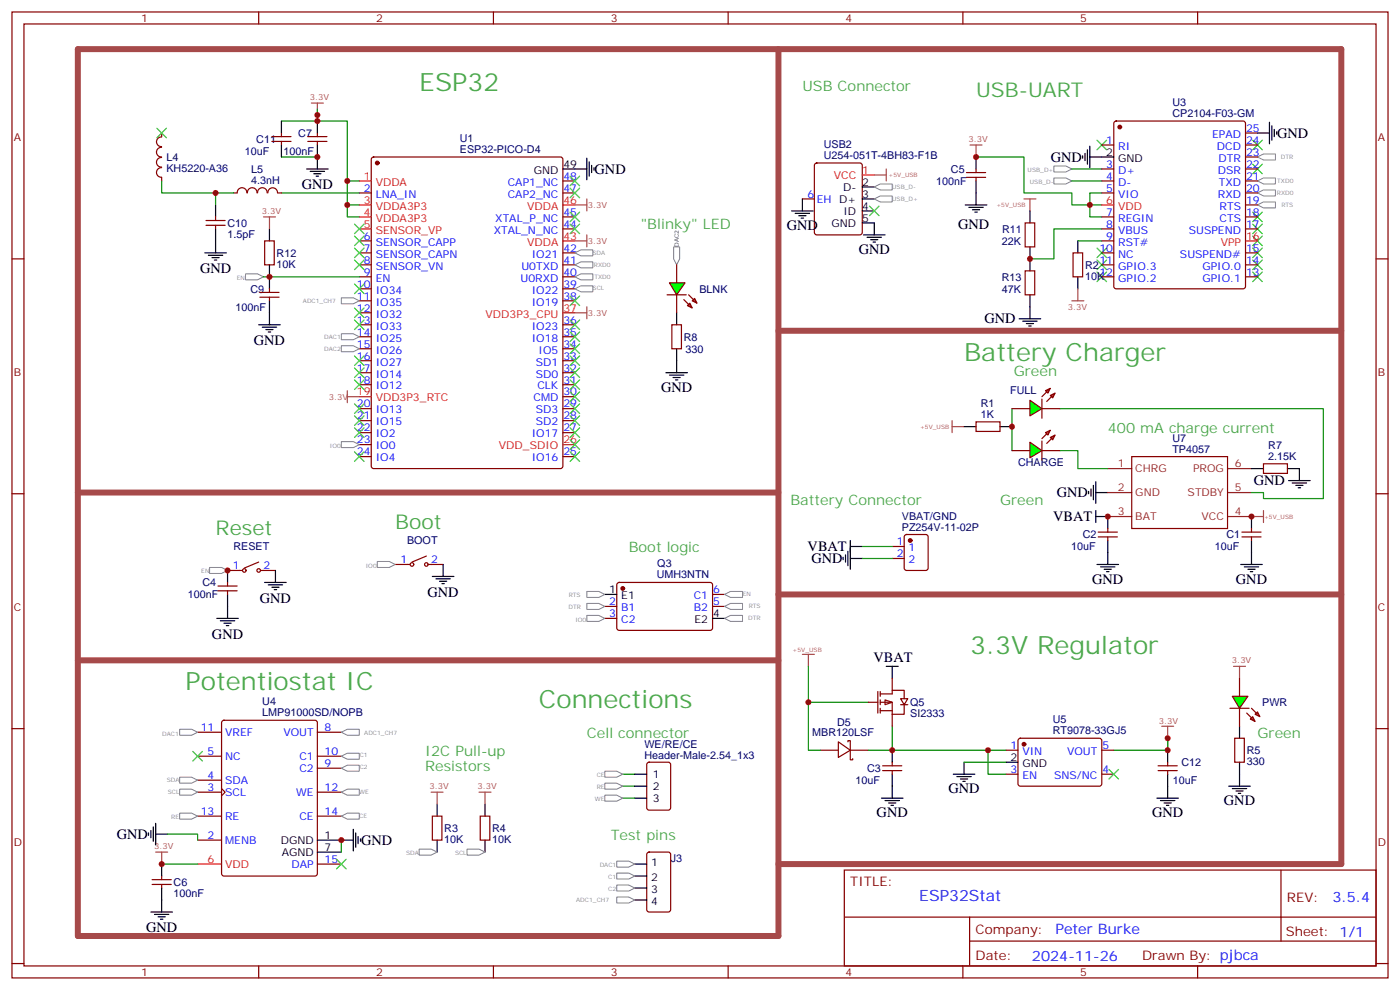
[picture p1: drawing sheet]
<svg xmlns="http://www.w3.org/2000/svg" width="412mm" height="292mm" viewBox="0 0 412 292" stroke-linecap="round" stroke-linejoin="round" font-family="sans-serif">
<g fill="none" stroke="#870000" stroke-width=".35">
<path d="M3.5 3.5h405.4v284.4h-405.4zM7.1 7.1h398.2v277.2h-398.2zM76.2 3.5v3.6M145.3 3.5v3.6M214.5 3.5v3.6M283.6 3.5v3.6M352.8 3.5v3.6M105.8 56.8h3.6M109.6 46.4l.5-.2h55l.7 .4v90.6l-.5 .7h-55.2l-.7-.4v-90.6zM165.8 56.8h3.5M165.8 53.3h3.5M3.5 76.2h3.6"/>
<path d="M105.8 70.9h3.6M105.8 74.4h3.6M105.8 78h3.6M165.8 74.4h3.5M165.8 78h3.5M165.8 67.4h3.5M165.8 63.9h3.5M405.3 76.2h3.6M105.8 81.5h3.6M105.8 85h3.6M105.8 88.5h3.6M105.8 92.1h3.6"/>
<path d="M105.8 95.6h3.6M105.8 99.1h3.6M165.8 81.5h3.5M165.8 85h3.5M165.8 88.5h3.5M165.8 95.6h3.5M165.8 99.1h3.5M105.8 102.7h3.6M105.8 106.2h3.6M105.8 109.7h3.6M105.8 113.2h3.6M165.8 102.7h3.5"/>
<path d="M165.8 106.2h3.5M165.8 109.7h3.5M165.8 113.2h3.5M165.8 116.8h3.5M105.8 120.3h3.6M105.8 123.8h3.6M105.8 127.4h3.6M105.8 130.9h3.6M105.8 134.4h3.6M165.8 120.3h3.5M165.8 123.8h3.5M165.8 127.4h3.5"/>
<path d="M165.8 134.4h3.5M3.5 145.3h3.6M405.3 145.3h3.6M3.5 214.5h3.6M363.7 217.3h2.8v7.1h-2.8zM405.3 214.5h3.6M44.8 258.9h5.6M47.6 257.9v1M248.7 256.1h156.6v28.2h-156.6zM377.3 256.1v20.9M44.8 260.4h5.6M47.6 260.4v1"/>
<path d="M248.7 270h156.5M285.6 277h119.6M285.6 270v14.1M3.5 283.6h3.6M76.2 284.3v3.6M145.3 284.3v3.6M214.5 284.3v3.6M283.6 284.3v3.6M352.8 284.3v3.6M405.3 283.6h3.6"/>
</g>
<circle cx="111.1" cy="48" r=".53" fill="#870000" stroke="#870000" stroke-width=".35"/>
<path d="M105.8 53.3h3.6M105.8 60.3h3.6M105.8 63.9h3.6M105.8 67.4h3.6M165.8 60.3h3.5M165.8 70.9h3.5M165.8 92.1h3.5M105.8 116.8h3.6M165.8 130.9h3.5" fill="none" stroke="#f00" stroke-width=".35"/>
<g fill="none" stroke="#000" stroke-width=".35">
<path d="M165.8 49.7h3.5M365.1 213.8v3.5M259.6 235h6.4M260.7 235.7h4.2M261.8 236.4h2.1M262.5 237.1h.7M262.8 231.4v3.6M340.8 235h6.3M341.8 235.7h4.3M342.9 236.4h2.1M343.6 237.1h.7M344 231.4v3.6"/>
<path d="M361.9 231.4h6.4M363 232.1h4.2M364.1 232.8h2.1M364.8 233.5h.7M365.1 224.4v7M47.6 254.4v3.5M44.4 268.5h6.4M45.5 269.2h4.2M46.6 269.9h2.1M47.3 270.6h.7M47.6 261.4v7.1"/>
</g>
<path d="M363.4 196.1h3.5M365.1 196.1v3.6M342.2 213.8h3.5M344 213.8v3.5M45.9 250.8h3.5M47.6 250.8v3.6" fill="none" stroke="#a64a4a" stroke-width=".35"/>
<path d="M183.4 227.9h3.6M183.4 231.4h3.6M183.4 235h3.6" fill="none" stroke="#008700" stroke-width=".35"/>
<g fill="#fff" stroke="#828282" stroke-width=".29">
<path d="M178.2 234.1h3.5l1.7 .9-1.7 .8h-3.5z"/>
<path d="M178.2 230.5h3.5l1.7 .9-1.7 .9h-3.5z"/>
<path d="M178.2 227h3.5l1.7 .9-1.7 .9h-3.5z"/>
</g>
<path d="M128.8 236.7v3.5M142.9 236.7v3.5M128.8 247.3v3.5M142.9 247.3v3.5" fill="none" stroke="#000" stroke-width=".35"/>
<path d="M127.4 240.2h2.8v7.1h-2.8zM141.5 240.2h2.8v7.1h-2.8z" fill="none" stroke="#870000" stroke-width=".35"/>
<g fill="#fff" stroke="#828282" stroke-width=".29">
<path d="M137.6 249.9h3.5l1.8 .9-1.8 .9h-3.5z"/>
<path d="M123.5 249.9h3.5l1.8 .9-1.8 .9h-3.5z"/>
</g>
<path d="M127 233.2h3.5M128.8 233.2v3.5M141.1 233.2h3.5M142.9 233.2v3.5" fill="none" stroke="#a64a4a" stroke-width=".35"/>
<path d="M61.7 167h3.6l1.7 .9-1.7 .9h-3.6z" fill="#fff" stroke="#828282" stroke-width=".29"/>
<path d="M93.5 39.2v1M90.7 41.6h5.6M90.7 40.2h5.6M93.5 41.6v1.1M284.7 52.2h5.6M284.7 50.8h5.6M287.5 49.7v1.1M287.5 52.2v1.1" fill="none" stroke="#870000" stroke-width=".35"/>
<g fill="none" stroke="#000" stroke-width=".35">
<path d="M93.5 35.6v3.6M90.3 49.7h6.4M91.4 50.4h4.2M92.4 51.2h2.1M93.1 51.9h.7M93.5 42.7v7M169.3 49.7h3.6M172.9 46.6v6.3M173.6 47.6v4.3M174.3 48.7v2.1M175 49.4v.7M287.5 46.2v3.5"/>
<path d="M287.5 53.3v7M284.3 60.3h6.4M285.4 61h4.2M286.5 61.7h2.1M287.2 62.4h.7M250.5 159.1v8.5M248.4 164v.7M249.1 163.3v2.2M249.8 162.3v4.2M250.5 160.9h3.5M250.5 164.4h3.5"/>
</g>
<path d="M91.7 30.3h3.5M93.5 30.3v3.6M285.8 42.7h3.5M287.5 42.7v3.5" fill="none" stroke="#a64a4a" stroke-width=".35"/>
<path d="M82.9 46.2h10.6M105.8 60.3h-3.5v3.6h3.5" fill="none" stroke="#008700" stroke-width=".35"/>
<g fill="#fff" stroke="#828282" stroke-width=".29">
<path d="M100.5 98.2h3.6l1.7 .9-1.7 .9h-3.6z"/>
<path d="M169.3 74.4l1.8-.8h3.5v1.7h-3.5z"/>
<path d="M169.3 85l1.8-.9h3.5v1.8h-3.5z"/>
<path d="M169.3 81.5l1.8-.9h3.5v1.8h-3.5z"/>
<path d="M169.3 78l1.8-.9h3.5v1.7h-3.5z"/>
<path d="M72.3 80.6h3.5l1.8 .9-1.8 .9h-3.5z"/>
</g>
<path d="M77.6 81.5h28.2" fill="none" stroke="#008700" stroke-width=".35"/>
<path d="M79.4 67.4v3.5M79.4 78v7M76.2 95.6h6.3M77.3 96.3h4.2M78.3 97h2.1M79 97.7h.7M79.4 88.5v7.1" fill="none" stroke="#000" stroke-width=".35"/>
<path d="M78 70.9h2.8v7.1h-2.8zM76.6 87.5h5.6M76.6 86.1h5.6M79.4 85v1.1M79.4 87.5v1" fill="none" stroke="#870000" stroke-width=".35"/>
<path d="M77.6 63.9h3.5M79.4 63.9v3.5" fill="none" stroke="#a64a4a" stroke-width=".35"/>
<path d="M100.5 130h3.6l1.7 .9-1.7 .9h-3.6z" fill="#fff" stroke="#828282" stroke-width=".29"/>
<g fill="none" stroke="#3c3" stroke-width=".35">
<path d="M167.9 55.4l2.8 2.8M167.9 51.9l2.8 2.8M170.7 55.4l-2.8 2.8M170.7 51.9l-2.8 2.8M104.4 66l2.8 2.8M104.4 69.5l2.8 2.8M104.4 73l2.8 2.8M104.4 76.6l2.8 2.8M107.2 66l-2.8 2.8M107.2 69.5l-2.8 2.8M107.2 73l-2.8 2.8M107.2 76.6l-2.8 2.8"/>
<path d="M167.9 66l2.8 2.8M167.9 62.4l2.8 2.9M170.7 66l-2.8 2.8M170.7 62.4l-2.8 2.9M104.4 83.6l2.8 2.8M104.4 90.7l2.8 2.8M104.4 94.2l2.8 2.8M107.2 83.6l-2.8 2.8M107.2 90.7l-2.8 2.8M107.2 94.2l-2.8 2.8M167.9 97.7l2.8 2.8M167.9 94.2l2.8 2.8"/>
<path d="M167.9 87.1l2.8 2.9M170.7 97.7l-2.8 2.8M170.7 94.2l-2.8 2.8M170.7 87.1l-2.8 2.9M104.4 104.8l2.8 2.8M104.4 108.3l2.8 2.8M107.2 104.8l-2.8 2.8M107.2 108.3l-2.8 2.8M167.9 118.9l2.8 2.8M167.9 115.4l2.8 2.8M167.9 111.8l2.8 2.9M167.9 101.2l2.8 2.9"/>
<path d="M170.7 118.9l-2.8 2.8M170.7 115.4l-2.8 2.8M170.7 111.8l-2.8 2.9M170.7 101.2l-2.8 2.9M167.9 129.5l2.8 2.8M167.9 125.9l2.8 2.9M167.9 122.4l2.8 2.8M170.7 129.5l-2.8 2.8M170.7 125.9l-2.8 2.9M170.7 122.4l-2.8 2.8"/>
</g>
<path d="M172.9 58.6v3.5M169.3 70.9h3.6M169.3 60.3h3.6M172.9 69.1v3.6M169.3 92.1h3.6M172.9 90.3v3.5M102.3 116.8h3.5M102.3 115v3.5" fill="none" stroke="#a64a4a" stroke-width=".35"/>
<path d="M229.3 14.5v261h-206.4v-261h372.2v239.9h-165.8M22.9 145h206.4M229.3 175h165.8" fill="none" stroke="#a64a4a" stroke-width="1.8"/>
<path d="M93.5 32.1v3.5h-10.6M93.5 35.6h8.8v24.7M102.3 53.3h3.5" fill="none" stroke="#008700" stroke-width=".35"/>
<path d="M190.7 251l.5-.2h5.6l.7 .5 .1 16.5-.5 .6-5.9 .1-.6-.5-.1-16.5z" fill="none" stroke="#870000" stroke-width=".35"/>
<path d="M187 254.4h3.5M187 257.9h3.5M187 261.4h3.5M187 264.9h3.5" fill="none" stroke="#000" stroke-width=".35"/>
<g fill="#fff" stroke="#828282" stroke-width=".29">
<path d="M181.7 260.5h3.5l1.8 .9-1.8 .9h-3.5z"/>
<path d="M181.7 257h3.5l1.8 .9-1.8 .9h-3.5z"/>
<path d="M181.7 253.5h3.5l1.8 .9-1.8 .8h-3.5z"/>
</g>
<path d="M82.9 56.8h22.9" fill="none" stroke="#008700" stroke-width=".35"/>
<g fill="none" stroke="#000" stroke-width=".35">
<path d="M60.3 74.4h6.4M61.4 75.1h4.2M62.4 75.8h2.2M63.1 76.6h.8M63.5 70.9v3.5M67 167.9v3.6M67 175v7M78 171.5h6.3M79 172.2h4.3M80.1 172.9h2.1M80.8 173.6h.7M81.1 167.9v3.6"/>
<path d="M127.4 169.7h6.3M128.4 170.4h4.2M129.5 171.1h2.1M130.2 171.8h.7M130.5 166.2v3.5M178.2 175h3.5M63.9 182h6.3M64.9 182.7h4.2M66 183.4h2.1M66.7 184.2h.7M209.9 182h3.5"/>
</g>
<path d="M104.4 111.8l2.8 2.9M104.4 118.9l2.8 2.8M107.2 111.8l-2.8 2.9M107.2 118.9l-2.8 2.8M167.9 104.8l2.8 2.8M167.9 108.3l2.8 2.8M170.7 104.8l-2.8 2.8M170.7 108.3l-2.8 2.8M104.4 125.9l2.8 2.9M104.4 122.4l2.8 2.8M107.2 125.9l-2.8 2.9M107.2 122.4l-2.8 2.8" fill="none" stroke="#3c3" stroke-width=".35"/>
<g fill="none" stroke="#870000" stroke-width=".35">
<path d="M64.2 173.9h5.6M64.2 172.5h5.6M67 167.9h4.3M67 171.5v1M67 173.9v1.1M76.2 165.5l-4.2 1.7M76.9 167.9h4.2M116.4 166.2h4.2M125.6 163.7l-4.2 1.8M126.3 166.2h4.2M178.2 178.5h3.5M181.9 171.7l.5-.2h27.1l.4 .7-.1 12.9-.6 .5-27.1-.1-.4-.6v-12.7z"/>
<path d="M209.9 178.5h3.5M209.9 175h3.5M178.2 182h3.5"/>
<circle cx="72" cy="167.9" r=".53"/>
<circle cx="76.2" cy="167.9" r=".53"/>
<circle cx="121.4" cy="166.2" r=".53"/>
<circle cx="125.6" cy="166.2" r=".53"/>
</g>
<circle cx="183.4" cy="173.2" r=".53" fill="#870000" stroke="#870000" stroke-width=".35"/>
<g fill="#fff" stroke="#828282" stroke-width=".29">
<path d="M172.9 177.6h3.5l1.8 .9-1.8 .9h-3.5z"/>
<path d="M213.4 178.5l1.8-.9h3.5v1.8h-3.5z"/>
<path d="M172.9 174.1h3.5l1.8 .9-1.8 .9h-3.5z"/>
<path d="M213.4 182l1.8-.8h3.5v1.7h-3.5z"/>
<path d="M172.9 181.2h3.5l1.8 .8-1.8 .9h-3.5z"/>
<path d="M213.4 175l1.8-.9h3.5v1.8h-3.5z"/>
<path d="M111.1 165.3h3.6l1.7 .9-1.7 .8h-3.6z"/>
</g>
<path d="M328.1 220.8h15.9v-3.5v3.5" fill="none" stroke="#008700" stroke-width=".35"/>
<path d="M246.9 218.4l3.6 2.4-3.6 2.2zM249.8 218.4v-.4h.7v5.7h.7v-.4M241.7 220.8h5.2M250.5 220.8h5.3M260 225.4h5.6M260 226.8h5.6M262.8 224.4v1M262.8 226.8v1.1M341.1 225.4h5.7M341.1 226.8h5.7M344 224.4v1M344 226.8v1.1" fill="none" stroke="#870000" stroke-width=".35"/>
<path d="M262.8 220.8v3.6M262.8 227.9v3.5M344 220.8v3.6M344 227.9v3.5" fill="none" stroke="#000" stroke-width=".35"/>
<g fill="#fff" stroke="#828282" stroke-width=".29">
<path d="M370.4 46.2l1.8-.9h3.5v1.8h-3.5z"/>
<path d="M370.4 60.3l1.8-.9h3.5v1.8h-3.5z"/>
</g>
<path d="M318.9 45.9v.7M319.6 45.2v2.1M320.3 44.1v4.2M321 46.2h3.6M321 43v6.4" fill="none" stroke="#000" stroke-width=".35"/>
<g fill="#fff" stroke="#828282" stroke-width=".29">
<path d="M310.4 48.9h3.6l1.7 .8-1.7 .9h-3.6z"/>
<path d="M310.4 52.4h3.6l1.7 .9-1.7 .9h-3.6z"/>
</g>
<path d="M315.7 49.7h8.9M315.7 53.3h8.9M324.6 56.8h-3.6v3.5M317.5 70.9h7.1M324.6 60.3h-3.6v3.6h3.6" fill="none" stroke="#008700" stroke-width=".35"/>
<g fill="none" stroke="#3c3" stroke-width=".35">
<path d="M323.1 41.3l2.9 2.8M326 41.3l-2.9 2.8M369 41.3l2.8 2.8M369 48.3l2.8 2.9M371.8 41.3l-2.8 2.8M371.8 48.3l-2.8 2.9M323.1 76.6l2.9 2.8M323.1 73l2.9 2.8M326 76.6l-2.9 2.8M326 73l-2.9 2.8M369 76.6l2.8 2.8M369 73l2.8 2.8"/>
<path d="M369 66l2.8 2.8M369 62.4l2.8 2.9M371.8 76.6l-2.8 2.8M371.8 73l-2.8 2.8M371.8 66l-2.8 2.8M371.8 62.4l-2.8 2.9M323.1 80.1l2.9 2.8M326 80.1l-2.9 2.8M369 80.1l2.8 2.8M371.8 80.1l-2.8 2.8"/>
</g>
<path d="M317.5 70.9v3.5M317.5 81.5v3.5" fill="none" stroke="#000" stroke-width=".35"/>
<path d="M316.1 74.4h2.8v7.1h-2.8z" fill="none" stroke="#870000" stroke-width=".35"/>
<g fill="#fff" stroke="#828282" stroke-width=".29">
<path d="M370.4 53.3l1.8-.9h3.5v1.8h-3.5z"/>
<path d="M370.4 56.8l1.8-.9h3.5v1.8h-3.5z"/>
</g>
<path d="M229.3 97.4h165.8M22.9 194.4h206.4" fill="none" stroke="#a64a4a" stroke-width="1.8"/>
<path d="M301.6 58.6h3.6M303.4 58.6v3.5M280.5 125.6h3.5M280.5 123.8v3.6M368.7 152h3.5M372.2 150.3v3.5M236.4 192.6h3.5M238.1 192.6v3.5" fill="none" stroke="#a64a4a" stroke-width=".35"/>
<g fill="none" stroke="#000" stroke-width=".35">
<path d="M382.8 137.9v3.6M320.7 144.6v.7M321.4 143.9v2.2M322.1 142.9v4.2M322.8 152h3.5v3.6M322.8 141.8v6.4M322.8 150.3v3.5M322.8 145h3.5M326.3 159.1v7.1M368.7 152v3.6M368.7 159.1v7.1M379.6 141.5h6.3"/>
<path d="M380.6 142.2h4.3M381.7 142.9h2.1M382.4 143.6h.7M323.1 166.2h6.4M324.2 166.9h4.2M325.3 167.6h2.1M326 168.3h.7M365.5 166.2h6.3M366.5 166.9h4.3M367.6 167.6h2.1M368.3 168.3h.7M261.1 196.1h3.5"/>
<path d="M262.8 196.1v3.6"/>
</g>
<path d="M238.1 196.1v24.7h3.6M238.1 206.7h17.7M262.8 213.8v7h-7M262.8 220.8h33.5" fill="none" stroke="#008700" stroke-width=".35"/>
<path d="M323.5 156.6h5.6M323.5 158h5.6M326.3 155.6v1M326.3 158v1.1M365.8 156.6h5.7M365.8 158h5.7M368.7 155.6v1M368.7 158v1.1" fill="none" stroke="#870000" stroke-width=".35"/>
<path d="M100.5 87.7h3.6l1.7 .8-1.7 .9h-3.6z" fill="#fff" stroke="#828282" stroke-width=".29"/>
<path d="M104.4 133l2.8 2.8M107.2 133l-2.8 2.8" fill="none" stroke="#3c3" stroke-width=".35"/>
<path d="M199.3 92.1v3.5M196.1 109.7h6.4M197.2 110.4h4.2M198.3 111.1h2.1M199 111.8h.7M199.3 102.7v7" fill="none" stroke="#000" stroke-width=".35"/>
<path d="M197.9 95.6h2.8v7.1h-2.8z" fill="none" stroke="#870000" stroke-width=".35"/>
<g fill="#fff" stroke="#828282" stroke-width=".29">
<path d="M181.7 264.1h3.5l1.8 .8-1.8 .9h-3.5z"/>
<path d="M100.5 101.8h3.6l1.7 .9-1.7 .8h-3.6z"/>
<path d="M198.4 72.7h1.8v3.5l-.9 1.8-.9-1.8z"/>
</g>
<path d="M315.7 88.5h3.6M317.5 85v3.5" fill="none" stroke="#a64a4a" stroke-width=".35"/>
<path d="M369 69.5l2.8 2.8M371.8 69.5l-2.8 2.8" fill="none" stroke="#3c3" stroke-width=".35"/>
<g fill="none" stroke="#870000" stroke-width=".35">
<path d="M82.9 39.2v1M80.1 40.2h5.6M80.1 41.6h5.6M82.9 41.6v1.1M302 65.6h2.8v7.1h-2.8zM302 79.7h2.8v7.1h-2.8zM287.5 124.2h7.1v2.8h-7.1zM333.4 134.4h28.2v21.2h-28.2zM372.2 136.5h7v2.8h-7zM58.2 215.5h7.1M65.5 212.2l.5-.2h26.8l.6 .5 .1 44.7-.5 .6-27 .1-.7-.5v-44.7zM93.5 215.5h7"/>
<path d="M58.2 229.7h7.1M58.2 233.2h7.1M58.2 222.6h7.1M65.3 232.1l1 1.1-1 1M93.5 233.2h7M93.5 222.6h7M93.5 226.1h7M58.2 247.3h7.1M58.2 240.2h7.1M93.5 240.2h7M93.5 254.4h7"/>
</g>
<g fill="none" stroke="#000" stroke-width=".35">
<path d="M82.9 35.6v3.6M82.9 42.7v3.5M303.4 62.1v3.5M303.4 72.7v7M300.2 93.8h6.4M301.3 94.5h4.2M302.3 95.2h2.1M303 96h.7M303.4 86.8v7M284 125.6h3.5M294.6 125.6h3.5M368.7 137.9h3.5"/>
<path d="M379.2 137.9h3.6M93.5 247.3h7M93.5 250.8h7"/>
</g>
<path d="M326.3 137.9h7.1M361.6 137.9h7.1M326.3 145h7.1M326.3 152h7.1M361.6 145h7.1M361.6 152h7.1" fill="none" stroke="#8c2424" stroke-width=".35"/>
<path d="M287.5 46.2h14.1v10.6h14.1v3.5h5.3M324.6 67.4h-14.2v8.8h-7M298.1 120.3v12.3M312.2 132.6h5.3v5.3h8.8M312.2 120.3h77.6v26.5h-17.6v-1.8h-3.5" fill="none" stroke="#008700" stroke-width=".35"/>
<path d="M58.2 254.4h7.1" fill="none" stroke="#f00" stroke-width=".35"/>
<g fill="#fff" stroke="#828282" stroke-width=".29">
<path d="M100.5 215.5l1.8-.8h3.5v1.7h-3.5z"/>
<path d="M100.5 226.1l1.8-.9h3.5v1.8h-3.5z"/>
<path d="M100.5 222.6l1.8-.9h3.5v1.8h-3.5z"/>
</g>
<path d="M100.5 247.3h3.6M104.1 244.1v6.4M104.8 245.2v4.2M105.5 246.2v2.2M106.2 246.9v.8" fill="none" stroke="#000" stroke-width=".35"/>
<path d="M100.5 247.3v3.5" fill="none" stroke="#008700" stroke-width=".35"/>
<g fill="#fff" stroke="#828282" stroke-width=".29">
<path d="M52.9 232.3h3.5l1.8 .9-1.8 .9h-3.5z"/>
<path d="M52.9 228.8h3.5l1.8 .9-1.8 .8h-3.5z"/>
</g>
<path d="M56.8 221.2l2.8 2.8M59.6 221.2l-2.8 2.8" fill="none" stroke="#3c3" stroke-width=".35"/>
<path d="M47.6 254.4h10.6" fill="none" stroke="#008700" stroke-width=".35"/>
<g fill="#fff" stroke="#828282" stroke-width=".29">
<path d="M52.9 214.7h3.5l1.8 .8-1.8 .9h-3.5z"/>
<path d="M100.5 233.2l1.8-.9h3.5v1.8h-3.5z"/>
<path d="M52.9 239.4h3.5l1.8 .8-1.8 .9h-3.5z"/>
<path d="M100.5 240.2l1.8-.8h3.5v1.7h-3.5z"/>
</g>
<path d="M256.1 60.7l2.8 2.8M258.9 60.7l-2.8 2.8M99.1 252.9l2.9 2.9M102 252.9l-2.9 2.9" fill="none" stroke="#3c3" stroke-width=".35"/>
<g fill="none" stroke="#000" stroke-width=".35">
<path d="M254 55h3.5M254 58.6h3.5M324.6 46.2h3.5M254 62.1h3.5M254 65.6h3.5v3.5M254.4 69.1h6.3M255.4 69.8h4.2M256.5 70.6h2.1M257.2 71.3h.7M280.8 227.9h6.4M281.9 228.6h4.2M282.9 229.3h2.1"/>
<path d="M283.6 230h.7M284 224.4v3.5M43.7 245.2v.7M44.4 244.5v2.1M45.2 243.4v4.3M45.9 245.5h3.5M45.9 242.4v6.3"/>
</g>
<path d="M49.4 245.5h8.8v1.8" fill="none" stroke="#008700" stroke-width=".35"/>
<g fill="none" stroke="#870000" stroke-width=".35">
<path d="M328.3 35.8l.5-.2h37.4l.5 .2 .2 .5v48l-.2 .5-.5 .2h-37.4l-.5-.2-.2-.5v-48zM366.9 39.2h3.5M236.4 58.6h3.5M240.1 48.2l.5-.2h12.7l.6 .4 .1 20-.5 .7h-12.9l-.7-.4v-20zM324.6 42.7h3.5M324.6 49.7h3.5M324.6 53.3h3.5M324.6 56.8h3.5M366.9 42.7h3.5M366.9 49.7h3.5M366.9 53.3h3.5M366.9 56.8h3.5"/>
<path d="M366.9 46.2h3.5M324.6 63.9h3.5M324.6 67.4h3.5M324.6 70.9h3.5M324.6 74.4h3.5M324.6 78h3.5M366.9 63.9h3.5M366.9 67.4h3.5M366.9 74.4h3.5M366.9 78h3.5M366.9 60.3h3.5M324.6 81.5h3.5"/>
<path d="M366.9 81.5h3.5"/>
</g>
<path d="M254 51.5h3.5M324.6 60.3h3.5M366.9 70.9h3.5" fill="none" stroke="#f00" stroke-width=".35"/>
<circle cx="329.8" cy="37.4" r=".53" fill="#870000" stroke="#870000" stroke-width=".35"/>
<path d="M257.5 51.5h3.6M261.1 49.7v3.6" fill="none" stroke="#a64a4a" stroke-width=".35"/>
<g fill="#fff" stroke="#828282" stroke-width=".29">
<path d="M257.5 55l1.8-.8h3.5v1.7h-3.5z"/>
<path d="M257.5 58.6l1.8-.9h3.5v1.7h-3.5z"/>
</g>
<g fill="none" stroke="#870000" stroke-width=".35">
<path d="M47.6 39.2v1M47.6 43.4a1.41 1.41 0 0 0-1.5 1.4 1.41 1.41 0 0 0 1.5 1.4M47.6 46.4a1.41 1.41 0 0 0-1.5 1.4 1.41 1.41 0 0 0 1.5 1.4M47.6 40.3a1.41 1.41 0 0 0-1.5 1.4 1.41 1.41 0 0 0 1.5 1.4M47.6 49.4a1.41 1.41 0 0 0-1.5 1.4 1.41 1.41 0 0 0 1.5 1.4M47.6 52.2v1.1M72.7 56.8a1.41 1.41 0 0 0-1.4-1.5 1.41 1.41 0 0 0-1.4 1.5h-1.1M72.9 56.8a1.41 1.41 0 0 1 1.4-1.5 1.41 1.41 0 0 1 1.4 1.5M75.9 56.8a1.41 1.41 0 0 1 1.4-1.5 1.41 1.41 0 0 1 1.4 1.5M78.9 56.8a1.41 1.41 0 0 1 1.4-1.5 1.41 1.41 0 0 1 1.4 1.5M81.8 56.8h1.1M300.1 217.5l.5-.2 23.5 .1 .5 .6-.1 13-.7 .4h-23.5l-.4-.7v-12.7z"/>
<path d="M296.3 220.8h3.6M296.3 227.9h3.6M324.6 220.8h3.5M324.6 227.9h3.5"/>
</g>
<circle cx="301.6" cy="219.1" r=".53" fill="#870000" stroke="#870000" stroke-width=".35"/>
<path d="M370.4 39.2h3.5M373.9 36v6.3M374.6 37v4.3M375.4 38.1v2.1M376.1 38.8v.7M236.4 58.6v3.5M233.2 62.1h6.3M234.2 62.8h4.3M235.3 63.5h2.1M236 64.2h.7M296.3 224.4h3.6" fill="none" stroke="#000" stroke-width=".35"/>
<path d="M46.2 37.7l2.8 2.9M49 37.7l-2.8 2.9M167.9 133l2.8 2.8M170.7 133l-2.8 2.8M326.7 226.5l2.8 2.8M329.5 226.5l-2.8 2.8" fill="none" stroke="#3c3" stroke-width=".35"/>
<path d="M47.6 53.3v3.5h21.2M284 224.4h12.3M291 220.8v7.1h5.3" fill="none" stroke="#008700" stroke-width=".35"/>
<path d="M260.7 206l2.1 .7-2.1 .7z" fill="#fff" stroke="#870000" stroke-width=".35"/>
<g fill="none" stroke="#870000" stroke-width=".35">
<path d="M266.6 157.5l.5-.2h5.6l.6 .5 .1 9.4-.5 .7h-5.8l-.7-.4-.1-9.5zM262.8 160.9h3.5M262.8 164.4h3.5M262.8 199.7v3.5M255.8 206.7h2.8M258.6 203.6v6.3M259.3 204.3h3.5v-1.1h3.5v2.5M259.3 206.7h3.5v3.6M259.3 209.2h3.5M259.3 203.6v1.4M259.3 206v1.4M259.3 208.5v1.4"/>
<path d="M262.8 210.3v3.5M265.3 205.7h2.1l-1.1 1.7zM265.3 207.4h2.1M266.3 207.4v2.9h-3.5"/>
</g>
<circle cx="268.1" cy="159.1" r=".53" fill="#870000" stroke="#870000" stroke-width=".35"/>
<path d="M254 160.9h8.8M254 164.4h8.8" fill="none" stroke="#008700" stroke-width=".35"/>
<path d="M303.4 117.8l3.5 2.5-3.5 2.1z" fill="#0f0" stroke="#870000" stroke-width=".35"/>
<path d="M306.9 117.5v5.6z" fill="#f00" stroke="#870000" stroke-width=".35"/>
<g fill="#870000" stroke="#870000" stroke-width=".35">
<path d="M306.9 116.8l1.4-1.4z"/>
<path d="M308.3 118.2l1.4-1.4z"/>
</g>
<g fill="#f00" stroke="#870000" stroke-width=".35">
<path d="M308 115l1.4-.7-.7 1.4z"/>
<path d="M309.4 116.4l1.4-.7-.7 1.4z"/>
</g>
<path d="M298.1 120.3h5.3M306.9 120.3h5.3" fill="none" stroke="#870000" stroke-width=".35"/>
<path d="M303.4 130.2l3.5 2.4-3.5 2.2z" fill="#0f0" stroke="#870000" stroke-width=".35"/>
<path d="M306.9 129.8v5.7z" fill="#f00" stroke="#870000" stroke-width=".35"/>
<g fill="#870000" stroke="#870000" stroke-width=".35">
<path d="M306.9 129.1l1.4-1.4z"/>
<path d="M308.3 130.5l1.4-1.4z"/>
</g>
<g fill="#f00" stroke="#870000" stroke-width=".35">
<path d="M308 127.4l1.4-.8-.7 1.5z"/>
<path d="M309.4 128.8l1.4-.7-.7 1.4z"/>
</g>
<path d="M298.1 132.6h5.3M306.9 132.6h5.3" fill="none" stroke="#870000" stroke-width=".35"/>
<path d="M363 205h4.6l-2.5 3.5z" fill="#0f0" stroke="#870000" stroke-width=".35"/>
<path d="M362.3 208.5h5.6z" fill="#f00" stroke="#870000" stroke-width=".35"/>
<g fill="#870000" stroke="#870000" stroke-width=".35">
<path d="M368.7 208.5l1.4 1.4z"/>
<path d="M367.2 209.9l1.5 1.4z"/>
</g>
<g fill="#f00" stroke="#870000" stroke-width=".35">
<path d="M369.7 210.3l.7-.7 .7 1.4z"/>
<path d="M368.3 211.7l.7-.7 .7 1.4z"/>
</g>
<path d="M365.1 199.7v5.3M365.1 208.5v5.3" fill="none" stroke="#870000" stroke-width=".35"/>
<path d="M197.2 83.3h4.6l-2.5 3.5z" fill="#0f0" stroke="#870000" stroke-width=".35"/>
<path d="M196.5 86.8h5.6z" fill="#f00" stroke="#870000" stroke-width=".35"/>
<g fill="#870000" stroke="#870000" stroke-width=".35">
<path d="M202.8 86.8l1.5 1.4z"/>
<path d="M201.4 88.2l1.4 1.4z"/>
</g>
<g fill="#f00" stroke="#870000" stroke-width=".35">
<path d="M203.9 88.5l.7-.7 .7 1.5z"/>
<path d="M203.2 89.3l.7 1.4-1.4-.7z"/>
</g>
<path d="M60.7 66.3h5.6M60.7 64.9h5.6M63.5 63.9v1M63.5 66.3v1.1M199.3 78v5.3M199.3 86.8v5.3M190.7 224.6l.5-.2h5.6l.7 .4 .1 13-.5 .6-5.9 .1-.6-.5-.1-12.9z" fill="none" stroke="#870000" stroke-width=".35"/>
<path d="M63.5 60.3v3.6M63.5 67.4v3.5M187 235h3.5M187 227.9h3.5M187 231.4h3.5" fill="none" stroke="#000" stroke-width=".35"/>
<path d="M63.5 56.8v3.5" fill="none" stroke="#008700" stroke-width=".35"/>
<g fill="#c00">
<circle cx="79.4" cy="81.5" r=".88"/>
<circle cx="93.5" cy="35.6" r=".88"/>
<circle cx="102.3" cy="60.3" r=".88"/>
<circle cx="102.3" cy="53.3" r=".88"/>
<circle cx="67" cy="167.9" r=".88"/>
<circle cx="344" cy="217.3" r=".88"/>
<circle cx="321" cy="60.3" r=".88"/>
<circle cx="93.5" cy="33.9" r=".88"/>
<circle cx="238.1" cy="206.7" r=".88"/>
<circle cx="93.5" cy="46.2" r=".88"/>
<circle cx="326.3" cy="152" r=".88"/>
<circle cx="368.7" cy="152" r=".88"/>
<circle cx="298.1" cy="125.6" r=".88"/>
<circle cx="287.5" cy="46.2" r=".88"/>
<circle cx="303.4" cy="76.2" r=".88"/>
<circle cx="100.5" cy="247.3" r=".88"/>
<circle cx="47.6" cy="254.4" r=".88"/>
<circle cx="344" cy="220.8" r=".88"/>
<circle cx="291" cy="220.8" r=".88"/>
<circle cx="262.8" cy="220.8" r=".88"/>
<circle cx="63.5" cy="56.8" r=".88"/>
</g>
<g font-size="7.4" fill="#4ba54b">
<text x="123.5" y="26.8">ESP32</text>
<text x="284" y="106.2">Battery Charger</text>
<text x="285.8" y="192.6">3.3V Regulator</text>
<text x="54.7" y="203.2">Potentiostat IC</text>
<text x="158.7" y="208.5">Connections</text>
</g>
<g font-size="6" fill="#4ba54b">
<text x="287.5" y="28.6">USB-UART</text>
<text x="116.4" y="155.6">Boot</text>
<text x="63.5" y="157.3">Reset</text>
</g>
<text font-size="4.6" fill="#00f" x="270.8" y="265.1">ESP32Stat</text>
<g font-size="4.2" fill="#4ba54b">
<text x="236.4" y="26.8">USB Connector</text>
<text x="188.7" y="67.4">&quot;Blinky&quot; LED</text>
<text x="298.6" y="110.6">Green</text>
<text x="326.3" y="127.4">400 mA charge current</text>
<text x="232.8" y="148.5">Battery Connector</text>
<text x="294.6" y="148.5">Green</text>
<text x="185.2" y="162.6">Boot logic</text>
<text x="172.9" y="217.3">Cell connector</text>
<text x="370.4" y="217.3">Green</text>
<text x="125.2" y="222.6">I2C Pull-up</text>
<text x="125.2" y="226.8">Resistors</text>
<text x="179.9" y="247.3">Test pins</text>
</g>
<g font-size="4.2">
<text x="376.2" y="40.6">GND</text>
<text x="309.6" y="47.6">GND</text>
<text x="175.2" y="51.2">GND</text>
<text x="88.9" y="55.8">GND</text>
<text x="231.8" y="67.7">GND</text>
<text x="282.2" y="67.4">GND</text>
<text x="252.9" y="74.8">GND</text>
<text x="58.9" y="80.5">GND</text>
<text x="290" y="95.2">GND</text>
<text x="74.8" y="101.6">GND</text>
<text x="194.7" y="115.4">GND</text>
<text x="369.4" y="142.8">GND</text>
<text x="311.3" y="146.3">GND</text>
<text x="310.2" y="153.4">VBAT</text>
<text x="237.9" y="162.2">VBAT</text>
<text x="239" y="165.7">GND</text>
<text x="321.7" y="171.8">GND</text>
<text x="364.1" y="171.8">GND</text>
<text x="76.6" y="177.5">GND</text>
<text x="125.9" y="175.7">GND</text>
<text x="62.4" y="188.1">GND</text>
<text x="257.3" y="195">VBAT</text>
<text x="279.4" y="233.5">GND</text>
<text x="360.5" y="237.1">GND</text>
<text x="258.2" y="240.6">GND</text>
<text x="339.4" y="240.6">GND</text>
<text x="34.4" y="246.9">GND</text>
<text x="106.4" y="248.6">GND</text>
<text x="43" y="274.5">GND</text>
</g>
<g font-size="4.2" fill="#00f">
<text x="392.5" y="265.4">3.5.4</text>
<text x="310.9" y="274.9">Peter Burke</text>
<text x="304" y="282.7">2024-11-26</text>
</g>
<g font-size="3.9" fill="#800">
<text x="250.5" y="260.7">TITLE:</text>
<text x="379.1" y="265.4">REV:</text>
<text x="287.4" y="274.9">Company:</text>
<text x="378.7" y="275.5">Sheet: 1/1</text>
<text x="287.4" y="282.6">Date:</text>
<text x="336.4" y="282.7">Drawn By: pjbca</text>
</g>
<g font-size="3.2" fill="#800">
<text x="41.6" y="6.5">1</text>
<text x="110.8" y="6.5">2</text>
<text x="179.9" y="6.5">3</text>
<text x="249.1" y="6.5">4</text>
<text x="318.2" y="6.5">5</text>
<text x="4.1" y="41.6">A</text>
<text x="405.9" y="41.6">A</text>
<text x="4.1" y="110.8">B</text>
<text x="405.9" y="110.8">B</text>
<text x="4.1" y="179.9">C</text>
<text x="405.9" y="179.9">C</text>
<text x="4.1" y="249.1">D</text>
<text x="405.9" y="249.1">D</text>
<text x="41.6" y="287.3">1</text>
<text x="110.8" y="287.3">2</text>
<text x="179.9" y="287.3">3</text>
<text x="249.1" y="287.3">4</text>
<text x="318.2" y="287.3">5</text>
</g>
<g font-size="3.2" fill="#000080">
<text x="345.4" y="34.6">CP2104-F03-GM</text>
<text x="345.4" y="31.3">U3</text>
<text x="87.9" y="40.3">C7</text>
<text x="135.5" y="41.9">U1</text>
<text x="49" y="47.4">L4</text>
<text x="72.1" y="45.6">10uF</text>
<text x="75.5" y="42.1">C11</text>
<text x="83.5" y="45.6">100nF</text>
<text x="135.5" y="45">ESP32-PICO-D4</text>
<text x="242.6" y="46.8">U254-051T-4BH83-F1B</text>
<text x="242.6" y="43.6">USB2</text>
<text x="49" y="50.5">KH5220-A36</text>
<text x="74" y="51">L5</text>
<text x="280.1" y="50.9">C5</text>
<text x="74" y="54.2">4.3nH</text>
<text x="275.8" y="54.4">100nF</text>
<text x="67" y="69.9">1.5pF</text>
<text x="67" y="66.7">C10</text>
<text x="295.2" y="68.5">R11</text>
<text x="81.5" y="75.6">R12</text>
<text x="295.2" y="72.1">22K</text>
<text x="81.5" y="78.8">10K</text>
<text x="295.1" y="82.6">R13</text>
<text x="319.6" y="82.3">10K</text>
<text x="319.6" y="79.1">R2</text>
<text x="73.7" y="86.2">C9</text>
<text x="206" y="86.1">BLNK</text>
<text x="295.2" y="86.2">47K</text>
<text x="69.4" y="91.5">100nF</text>
<text x="201.4" y="100.3">R8</text>
<text x="201.9" y="103.8">330</text>
<text x="288.9" y="119.9">R1</text>
<text x="297.6" y="116.1">FULL</text>
<text x="288.9" y="123.1">1K</text>
<text x="345.4" y="130.1">U7</text>
<text x="299.9" y="137.3">CHARGE</text>
<text x="345.3" y="133.4">TP4057</text>
<text x="373.6" y="135.5">2.15K</text>
<text x="373.6" y="132.3">R7</text>
<text x="265.7" y="153">VBAT/GND</text>
<text x="119.9" y="160.2">BOOT</text>
<text x="265.7" y="156.2">PZ254V-11-02P</text>
<text x="318.9" y="158.5">C2</text>
<text x="361.3" y="158.5">C1</text>
<text x="68.7" y="162">RESET</text>
<text x="193.6" y="167">Q3</text>
<text x="315.5" y="162">10uF</text>
<text x="357.8" y="162">10uF</text>
<text x="59.6" y="172.6">C4</text>
<text x="193.4" y="170.2">UMH3NTN</text>
<text x="55.3" y="176.1">100nF</text>
<text x="77.3" y="207.6">U4</text>
<text x="268.1" y="207.9">Q5</text>
<text x="371.8" y="207.8">PWR</text>
<text x="77.3" y="210.8">LMP91000SD/NOPB</text>
<text x="246.6" y="213.8">D5</text>
<text x="268.1" y="211.1">SI2333</text>
<text x="310.1" y="212.9">U5</text>
<text x="189.8" y="220.1">WE/RE/CE</text>
<text x="239.3" y="216.7">MBR120LSF</text>
<text x="310.1" y="216.1">RT9078-33GJ5</text>
<text x="367.2" y="222">R5</text>
<text x="189.8" y="223.3">Header-Male-2.54_1x3</text>
<text x="255.4" y="227.3">C3</text>
<text x="348" y="225.5">C12</text>
<text x="367.2" y="225.2">330</text>
<text x="252" y="230.8">10uF</text>
<text x="345.5" y="230.8">10uF</text>
<text x="130.9" y="244.9">R3</text>
<text x="145" y="244.9">R4</text>
<text x="130.9" y="248.1">10K</text>
<text x="145" y="248.1">10K</text>
<text x="197.6" y="253.7">J3</text>
<text x="51.2" y="264">100nF</text>
<text x="51.2" y="260.8">C6</text>
</g>
<g font-size="3.2" fill="#00f">
<text x="357" y="40.6">EPAD</text>
<text x="367.1" y="38.8">25</text>
<text x="325.9" y="42.3">1</text>
<text x="329.4" y="44.1">RI</text>
<text x="358.5" y="44.1">DCD</text>
<text x="359" y="47.6">DTR</text>
<text x="367.1" y="45.9">23</text>
<text x="367.1" y="42.3">24</text>
<text x="166" y="52.9">48</text>
<text x="325.9" y="49.4">3</text>
<text x="325.9" y="52.9">4</text>
<text x="329.4" y="51.2">D+</text>
<text x="358.8" y="51.2">DSR</text>
<text x="367.1" y="52.9">21</text>
<text x="367.1" y="49.4">22</text>
<text x="107.2" y="56.4">2</text>
<text x="110.7" y="58.2">LNA_IN</text>
<text x="149.6" y="58.2">CAP2_NC</text>
<text x="149.6" y="54.7">CAP1_NC</text>
<text x="166" y="56.4">47</text>
<text x="237.9" y="58.2">6</text>
<text x="240.6" y="59.6">EH D+</text>
<text x="325.9" y="56.4">5</text>
<text x="329.4" y="54.7">D-</text>
<text x="329.4" y="58.2">VIO</text>
<text x="358.8" y="58.2">RXD</text>
<text x="359" y="54.7">TXD</text>
<text x="367.1" y="60">19</text>
<text x="367.1" y="56.4">20</text>
<text x="145.9" y="65.3">XTAL_P_NC</text>
<text x="166" y="63.5">45</text>
<text x="325.9" y="63.5">7</text>
<text x="329.4" y="65.3">REGIN</text>
<text x="359.2" y="65.3">CTS</text>
<text x="359.3" y="61.7">RTS</text>
<text x="367.1" y="63.5">18</text>
<text x="107.2" y="70.6">6</text>
<text x="145.4" y="68.8">XTAL_N_NC</text>
<text x="166" y="67">44</text>
<text x="325.9" y="67">8</text>
<text x="325.9" y="70.6">9</text>
<text x="329.4" y="68.8">VBUS</text>
<text x="350.2" y="68.8">SUSPEND</text>
<text x="367.1" y="67">17</text>
<text x="107.2" y="74.1">7</text>
<text x="107.2" y="77.6">8</text>
<text x="110.7" y="72.3">SENSOR_CAPP</text>
<text x="110.7" y="75.8">SENSOR_CAPN</text>
<text x="156.6" y="75.8">IO21</text>
<text x="166" y="77.6">41</text>
<text x="166" y="74.1">42</text>
<text x="323.9" y="74.1">10</text>
<text x="323.9" y="77.6">11</text>
<text x="329.4" y="72.3">RST#</text>
<text x="329.4" y="75.8">NC</text>
<text x="347.6" y="75.8">SUSPEND#</text>
<text x="367.1" y="77.6">14</text>
<text x="367.1" y="74.1">15</text>
<text x="107.2" y="81.1">9</text>
<text x="110.7" y="79.4">SENSOR_VN</text>
<text x="110.7" y="82.9">EN</text>
<text x="153.3" y="82.9">U0RXD</text>
<text x="153.6" y="79.4">U0TXD</text>
<text x="166" y="81.1">40</text>
<text x="323.9" y="81.1">12</text>
<text x="329.4" y="79.4">GPIO.3</text>
<text x="329.4" y="82.9">GPIO.2</text>
<text x="354.2" y="82.9">GPIO.1</text>
<text x="354.2" y="79.4">GPIO.0</text>
<text x="367.1" y="81.1">13</text>
<text x="105.2" y="84.7">10</text>
<text x="105.2" y="88.2">11</text>
<text x="110.7" y="86.4">IO34</text>
<text x="110.7" y="90">IO35</text>
<text x="156.6" y="90">IO19</text>
<text x="156.6" y="86.4">IO22</text>
<text x="166" y="88.2">38</text>
<text x="166" y="84.7">39</text>
<text x="105.2" y="91.7">12</text>
<text x="105.2" y="95.2">13</text>
<text x="110.7" y="93.5">IO32</text>
<text x="166" y="95.2">36</text>
<text x="105.2" y="98.8">14</text>
<text x="110.7" y="97">IO33</text>
<text x="110.7" y="100.5">IO25</text>
<text x="156.6" y="100.5">IO18</text>
<text x="156.6" y="97">IO23</text>
<text x="166" y="98.8">35</text>
<text x="105.2" y="102.3">15</text>
<text x="105.2" y="105.8">16</text>
<text x="110.7" y="104.1">IO26</text>
<text x="110.7" y="107.6">IO27</text>
<text x="157.9" y="107.6">SD1</text>
<text x="158.7" y="104.1">IO5</text>
<text x="166" y="105.8">33</text>
<text x="166" y="102.3">34</text>
<text x="105.2" y="109.4">17</text>
<text x="105.2" y="112.9">18</text>
<text x="110.7" y="111.1">IO14</text>
<text x="157.9" y="111.1">SD0</text>
<text x="166" y="112.9">31</text>
<text x="166" y="109.4">32</text>
<text x="105.2" y="119.9">20</text>
<text x="110.7" y="114.7">IO12</text>
<text x="157.2" y="118.2">CMD</text>
<text x="158.3" y="114.7">CLK</text>
<text x="166" y="119.9">29</text>
<text x="166" y="116.4">30</text>
<text x="105.2" y="123.5">21</text>
<text x="110.7" y="121.7">IO13</text>
<text x="110.7" y="125.2">IO15</text>
<text x="157.9" y="125.2">SD2</text>
<text x="157.9" y="121.7">SD3</text>
<text x="166" y="123.5">28</text>
<text x="105.2" y="127">22</text>
<text x="105.2" y="130.5">23</text>
<text x="110.7" y="128.8">IO2</text>
<text x="156.6" y="128.8">IO17</text>
<text x="166" y="127">27</text>
<text x="105.2" y="134.1">24</text>
<text x="110.7" y="132.3">IO0</text>
<text x="110.7" y="135.8">IO4</text>
<text x="156.6" y="135.8">IO16</text>
<text x="166" y="134.1">25</text>
<text x="264.2" y="160.5">1</text>
<text x="68.5" y="167.6">1</text>
<text x="77.6" y="167.6">2</text>
<text x="117.9" y="165.8">1</text>
<text x="127" y="165.8">2</text>
<text x="264.2" y="164">2</text>
<text x="267.7" y="162.3">1</text>
<text x="267.7" y="165.8">2</text>
<text x="179.5" y="178.2">2</text>
<text x="183" y="179.9">B1</text>
<text x="204.4" y="176.4">C1</text>
<text x="204.4" y="179.9">B2</text>
<text x="210.1" y="178.2">5</text>
<text x="210.1" y="174.6">6</text>
<text x="179.5" y="181.7">3</text>
<text x="183" y="183.4">C2</text>
<text x="59.1" y="215.2">11</text>
<text x="95.6" y="215.2">8</text>
<text x="66.3" y="216.6">VREF</text>
<text x="83.5" y="216.6">VOUT</text>
<text x="297.7" y="220.5">1</text>
<text x="324.7" y="220.5">5</text>
<text x="61.1" y="222.3">5</text>
<text x="66.3" y="223.7">NC</text>
<text x="88.2" y="223.7">C1</text>
<text x="88.2" y="227.2">C2</text>
<text x="95.6" y="222.3">10</text>
<text x="95.6" y="225.8">9</text>
<text x="297.7" y="227.5">3</text>
<text x="301.2" y="222.3">VIN</text>
<text x="314.3" y="222.3">VOUT</text>
<text x="324.7" y="227.5">4</text>
<text x="61.1" y="229.3">4</text>
<text x="61.1" y="232.8">3</text>
<text x="66.3" y="230.7">SDA</text>
<text x="95.6" y="232.8">12</text>
<text x="301.2" y="229.3">EN</text>
<text x="310.5" y="229.3">SNS/NC</text>
<text x="59.1" y="239.9">13</text>
<text x="66.3" y="234.2">SCL</text>
<text x="87.3" y="234.2">WE</text>
<text x="95.6" y="239.9">14</text>
<text x="66.3" y="241.3">RE</text>
<text x="88.2" y="241.3">CE</text>
<text x="61.1" y="246.9">2</text>
<text x="66.3" y="248.4">MENB</text>
<text x="85.9" y="255.4">DAP</text>
<text x="95.6" y="254">15</text>
</g>
<g font-size="3.2">
<text x="325.9" y="45.9">2</text>
<text x="329.4" y="47.6">GND</text>
<text x="157.2" y="51.2">GND</text>
<text x="166" y="49.4">49</text>
<text x="248.3" y="56.1">D-</text>
<text x="254" y="54.7">2</text>
<text x="254" y="58.2">3</text>
<text x="248.5" y="63.1">ID</text>
<text x="254" y="61.7">4</text>
<text x="254" y="65.3">5</text>
<text x="245" y="66.7">GND</text>
<text x="179.5" y="174.6">1</text>
<text x="183" y="176.4">E1</text>
<text x="204.6" y="183.4">E2</text>
<text x="210.1" y="181.7">4</text>
<text x="297.7" y="224">2</text>
<text x="301.2" y="225.8">GND</text>
<text x="192.3" y="229">1</text>
<text x="192.3" y="232.5">2</text>
<text x="192.3" y="236">3</text>
<text x="82.7" y="248.4">DGND</text>
<text x="83" y="251.9">AGND</text>
<text x="95.6" y="246.9">1</text>
<text x="95.6" y="250.5">7</text>
<text x="191.8" y="255.1">1</text>
<text x="191.8" y="259.3">2</text>
<text x="191.8" y="262.8">3</text>
<text x="191.8" y="266.3">4</text>
</g>
<g font-size="3.2" fill="#f00">
<text x="107.2" y="52.9">1</text>
<text x="245.6" y="52.6">VCC</text>
<text x="254" y="51.2">1</text>
<text x="107.2" y="60">3</text>
<text x="110.7" y="54.7">VDDA</text>
<text x="166" y="60">46</text>
<text x="325.9" y="60">6</text>
<text x="107.2" y="63.5">4</text>
<text x="110.7" y="61.7">VDDA3P3</text>
<text x="110.7" y="65.3">VDDA3P3</text>
<text x="155.3" y="61.7">VDDA</text>
<text x="329.4" y="61.7">VDD</text>
<text x="107.2" y="67">5</text>
<text x="110.7" y="68.8">SENSOR_VP</text>
<text x="166" y="70.6">43</text>
<text x="367.1" y="70.6">16</text>
<text x="155.3" y="72.3">VDDA</text>
<text x="359.6" y="72.3">VPP</text>
<text x="143" y="93.5">VDD3P3_CPU</text>
<text x="166" y="91.7">37</text>
<text x="105.2" y="116.4">19</text>
<text x="110.7" y="118.2">VDD3P3_RTC</text>
<text x="166" y="130.5">26</text>
<text x="147" y="132.3">VDD_SDIO</text>
<text x="61.1" y="254">6</text>
<text x="66.3" y="255.4">VDD</text>
</g>
<g font-size="3.2" fill="#8d2323">
<text x="329.2" y="137.6">1</text>
<text x="363.7" y="137.6">6</text>
<text x="334.4" y="139">CHRG</text>
<text x="351.5" y="139">PROG</text>
<text x="329.2" y="144.6">2</text>
<text x="334.4" y="146.1">GND</text>
<text x="349.8" y="146.1">STDBY</text>
<text x="363.7" y="144.6">5</text>
<text x="329.2" y="151.7">3</text>
<text x="334.4" y="153.1">BAT</text>
<text x="353.9" y="153.1">VCC</text>
<text x="363.7" y="151.7">4</text>
</g>
<g font-size="2.5" fill="#a54b4b">
<text x="91.3" y="29.5">3.3V</text>
<text x="285.3" y="41.8">3.3V</text>
<text x="77.2" y="63">3.3V</text>
<text x="173.1" y="61.3">3.3V</text>
<text x="173.1" y="71.8">3.3V</text>
<text x="173.1" y="93">3.3V</text>
<text x="314.6" y="91.2">3.3V</text>
<text x="96.8" y="117.7">3.3V</text>
<text x="362.9" y="195.3">3.3V</text>
<text x="341.4" y="213">3.3V</text>
<text x="126.5" y="232.3">3.3V</text>
<text x="140.7" y="232.3">3.3V</text>
<text x="45.4" y="250">3.3V</text>
</g>
<g font-size="1.8" fill="#838383">
<text x="377.3" y="46.8">DTR</text>
<text x="302.7" y="50.5">USB_D+</text>
<text x="376.2" y="53.8">TXD0</text>
<text x="262.8" y="55.7">USB_D-</text>
<text x="262.8" y="59.2">USB_D+</text>
<text x="303.4" y="54">USB_D-</text>
<text x="376.1" y="57.3">RXD0</text>
<text x="377.5" y="60.9">RTS</text>
<text x="174.5" y="75.1">SDA</text>
<text x="200" y="72.6" transform="rotate(-90 200 72.6)">DAC2</text>
<text x="69.7" y="82.3">EN</text>
<text x="174.9" y="78.5">RXD0</text>
<text x="175.1" y="82.1">TXD0</text>
<text x="89.2" y="89.2">ADC1_CH7</text>
<text x="174.6" y="85.5">SCL</text>
<text x="95.5" y="99.9">DAC1</text>
<text x="95.5" y="103.5">DAC2</text>
<text x="97.2" y="131.8">IO0</text>
<text x="107.8" y="167.1">IO0</text>
<text x="59.3" y="168.5">EN</text>
<text x="167.5" y="179.3">DTR</text>
<text x="167.5" y="175.8">RTS</text>
<text x="218.8" y="175.4">EN</text>
<text x="220.5" y="179">RTS</text>
<text x="169.5" y="182.9">IO0</text>
<text x="220.4" y="182.5">DTR</text>
<text x="47.8" y="216.7">DAC1</text>
<text x="107.3" y="216.3">ADC1_CH7</text>
<text x="106" y="226.4">C2</text>
<text x="106" y="222.9">C1</text>
<text x="49.1" y="230.3">SDA</text>
<text x="49.5" y="233.8">SCL</text>
<text x="105.8" y="233.8">WE</text>
<text x="175.8" y="228.6">CE</text>
<text x="175.8" y="232.2">RE</text>
<text x="175.3" y="235.7">WE</text>
<text x="50.4" y="241.2">RE</text>
<text x="105.8" y="240.9">CE</text>
<text x="119.6" y="251.5">SDA</text>
<text x="134" y="251.6">SCL</text>
<text x="176.6" y="255.2">DAC1</text>
<text x="179.2" y="262.4">C2</text>
<text x="179.2" y="258.9">C1</text>
<text x="169.7" y="265.6">ADC1_CH7</text>
</g>
<g font-size="1.8" fill="#a54b4b">
<text x="261.8" y="52.2">+5V_USB</text>
<text x="293.5" y="61">+5V_USB</text>
<text x="271" y="126.2">+5V_USB</text>
<text x="372.4" y="152.7">+5V_USB</text>
<text x="233.5" y="191.9">+5V_USB</text>
</g>
</svg>
